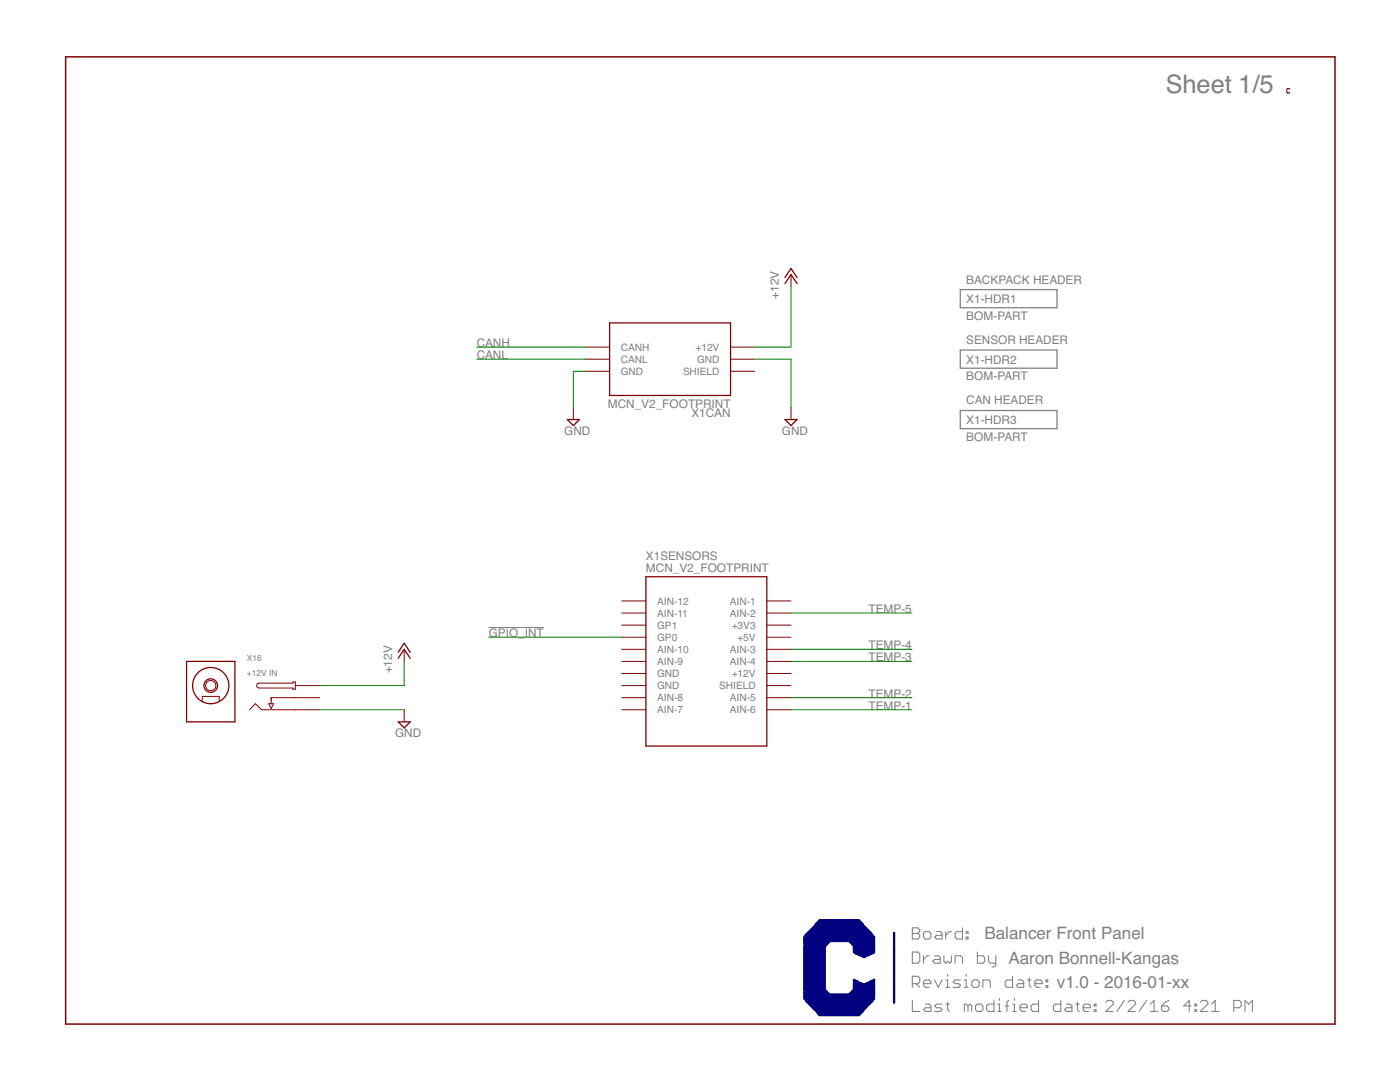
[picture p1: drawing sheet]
<svg xmlns="http://www.w3.org/2000/svg" width="279mm" height="216mm" viewBox="0 0 279 216" stroke-linecap="round" stroke-linejoin="round" font-family="sans-serif">
<g fill="#808080" stroke="#808080" stroke-width=".21">
<path d="M182.1 185.1v2.3z"/>
<path d="M182.1 185.1h1.1z"/>
<path d="M183.2 185.1l.4 .4z"/>
<path d="M183.6 185.5v.4z"/>
<path d="M183.6 185.9l-.4 .3z"/>
<path d="M183.2 186.2l.4 .4z"/>
<path d="M183.6 186.6v.4z"/>
<path d="M183.6 187l-.4 .4z"/>
<path d="M182.1 187.4h1.1z"/>
<path d="M182.1 186.2h1.1z"/>
<path d="M184.7 187.4h.7z"/>
<path d="M185.8 187l-.4 .4z"/>
<path d="M185.8 186.2v.8z"/>
<path d="M185.4 185.9l.4 .3z"/>
<path d="M184.7 185.9h.7z"/>
<path d="M184.3 186.2l.4-.3z"/>
<path d="M184.3 186.2v.8z"/>
<path d="M184.3 187l.4 .4z"/>
<path d="M186.9 185.9h.7z"/>
<path d="M187.6 185.9l.4 .3z"/>
<path d="M188 186.2v1.2z"/>
<path d="M186.9 187.4h1.1z"/>
<path d="M186.5 187l.4 .4z"/>
<path d="M186.5 187l.4-.4z"/>
<path d="M186.9 186.6h1.1z"/>
<path d="M188.7 185.9v1.5z"/>
<path d="M188.7 186.6l.8-.7z"/>
<path d="M189.5 185.9h.4z"/>
<path d="M192.1 185.1v2.3z"/>
<path d="M191 187.4h1.1z"/>
<path d="M190.6 187l.4 .4z"/>
<path d="M190.6 186.2v.8z"/>
<path d="M190.6 186.2l.4-.3z"/>
<path d="M191 185.9h1.1z"/>
<path d="M192.8 185.9h.4z"/>
<path d="M193.2 185.9v.3z"/>
<path d="M192.8 186.2h.4z"/>
<path d="M192.8 185.9v.3z"/>
<path d="M192.8 187h.4z"/>
<path d="M193.2 187v.4z"/>
<path d="M192.8 187.4h.4z"/>
<path d="M192.8 187v.4z"/>
<path d="M182.1 194.8v2.2z"/>
<path d="M182.1 194.8h1.1z"/>
<path d="M183.2 194.8l.4 .4z"/>
<path d="M183.6 195.2v.7z"/>
<path d="M183.6 195.9l-.4 .4z"/>
<path d="M182.1 196.3h1.1z"/>
<path d="M182.8 196.3l.8 .7z"/>
<path d="M184.7 197h.7z"/>
<path d="M184.3 196.6l.4 .4z"/>
<path d="M184.3 195.9v.7z"/>
<path d="M184.3 195.9l.4-.4z"/>
<path d="M184.7 195.5h.7z"/>
<path d="M185.4 195.5l.4 .4z"/>
<path d="M185.8 195.9v.4z"/>
<path d="M184.3 196.3h1.5z"/>
<path d="M186.5 195.5l.8 1.5z"/>
<path d="M188 195.5l-.7 1.5z"/>
<path d="M188.7 195.5h.4z"/>
<path d="M189.1 195.5v1.5z"/>
<path d="M188.7 197h.8z"/>
<path d="M189.1 194.4v.4z"/>
<path d="M190.2 197h1.1z"/>
<path d="M191.7 196.6l-.4 .4z"/>
<path d="M191.3 196.3l.4 .3z"/>
<path d="M190.6 196.3h.7z"/>
<path d="M190.2 195.9l.4 .4z"/>
<path d="M190.2 195.9l.4-.4z"/>
<path d="M190.6 195.5h1.1z"/>
<path d="M192.4 195.5h.4z"/>
<path d="M192.8 195.5v1.5z"/>
<path d="M192.4 197h.8z"/>
<path d="M192.8 194.4v.4z"/>
<path d="M194.3 197h.8z"/>
<path d="M195.4 196.6l-.3 .4z"/>
<path d="M195.4 195.9v.7z"/>
<path d="M195.1 195.5l.3 .4z"/>
<path d="M194.3 195.5h.8z"/>
<path d="M193.9 195.9l.4-.4z"/>
<path d="M193.9 195.9v.7z"/>
<path d="M193.9 196.6l.4 .4z"/>
<path d="M196.2 195.5v1.5z"/>
<path d="M196.2 195.5h1.1z"/>
<path d="M197.3 195.5l.3 .4z"/>
<path d="M197.6 195.9v1.1z"/>
<path d="M202.1 194.8v2.2z"/>
<path d="M201 197h1.1z"/>
<path d="M200.6 196.6l.4 .4z"/>
<path d="M200.6 195.9v.7z"/>
<path d="M200.6 195.9l.4-.4z"/>
<path d="M201 195.5h1.1z"/>
<path d="M203.2 195.5h.7z"/>
<path d="M203.9 195.5l.4 .4z"/>
<path d="M204.3 195.9v1.1z"/>
<path d="M203.2 197h1.1z"/>
<path d="M202.8 196.6l.4 .4z"/>
<path d="M202.8 196.6l.4-.3z"/>
<path d="M203.2 196.3h1.1z"/>
<path d="M205.4 195.2v1.4z"/>
<path d="M205.4 196.6l.4 .4z"/>
<path d="M205 195.5h.8z"/>
<path d="M206.9 197h.7z"/>
<path d="M206.5 196.6l.4 .4z"/>
<path d="M206.5 195.9v.7z"/>
<path d="M206.9 195.5l-.4 .4z"/>
<path d="M206.9 195.5h.7z"/>
<path d="M207.6 195.5l.4 .4z"/>
<path d="M208 195.9v.4z"/>
<path d="M206.5 196.3h1.5z"/>
<path d="M208.7 195.5h.4z"/>
<path d="M209.1 195.5v.4z"/>
<path d="M208.7 195.9h.4z"/>
<path d="M208.7 195.5v.4z"/>
<path d="M208.7 196.6h.4z"/>
<path d="M209.1 196.6v.4z"/>
<path d="M208.7 197h.4z"/>
<path d="M208.7 196.6v.4z"/>
<path d="M182.1 199.6v2.2z"/>
<path d="M182.1 201.8h1.5z"/>
<path d="M184.7 200.4h.7z"/>
<path d="M185.4 200.4l.4 .3z"/>
<path d="M185.8 200.7v1.1z"/>
<path d="M184.7 201.8h1.1z"/>
<path d="M184.3 201.5l.4 .3z"/>
<path d="M184.3 201.5l.4-.4z"/>
<path d="M184.7 201.1h1.1z"/>
<path d="M186.5 201.8h1.1z"/>
<path d="M187.6 201.8l.4-.3z"/>
<path d="M187.6 201.1l.4 .4z"/>
<path d="M186.9 201.1h.7z"/>
<path d="M186.5 200.7l.4 .4z"/>
<path d="M186.5 200.7l.4-.3z"/>
<path d="M186.9 200.4h1.1z"/>
<path d="M189.1 200v1.5z"/>
<path d="M189.1 201.5l.4 .3z"/>
<path d="M188.7 200.4h.8z"/>
<path d="M192.4 200.4v1.4z"/>
<path d="M192.4 200.4h.4z"/>
<path d="M192.8 200.4l.4 .3z"/>
<path d="M193.2 200.7v1.1z"/>
<path d="M193.2 200.7l.4-.3z"/>
<path d="M193.6 200.4l.3 .3z"/>
<path d="M193.9 200.7v1.1z"/>
<path d="M195.1 201.8h.7z"/>
<path d="M195.8 201.8l.4-.3z"/>
<path d="M196.2 200.7v.8z"/>
<path d="M195.8 200.4l.4 .3z"/>
<path d="M195.1 200.4h.7z"/>
<path d="M194.7 200.7l.4-.3z"/>
<path d="M194.7 200.7v.8z"/>
<path d="M194.7 201.5l.4 .3z"/>
<path d="M198.4 199.6v2.2z"/>
<path d="M197.3 201.8h1.1z"/>
<path d="M196.9 201.5l.4 .3z"/>
<path d="M196.9 200.7v.8z"/>
<path d="M196.9 200.7l.4-.3z"/>
<path d="M197.3 200.4h1.1z"/>
<path d="M199.1 200.4h.4z"/>
<path d="M199.5 200.4v1.4z"/>
<path d="M199.1 201.8h.8z"/>
<path d="M199.5 199.2v.4z"/>
<path d="M201 200v1.8z"/>
<path d="M201 200l.3-.4z"/>
<path d="M200.6 200.7h.7z"/>
<path d="M202.1 200.4h.3z"/>
<path d="M202.4 200.4v1.4z"/>
<path d="M202.1 201.8h.7z"/>
<path d="M202.4 199.2v.4z"/>
<path d="M203.9 201.8h.8z"/>
<path d="M203.6 201.5l.3 .3z"/>
<path d="M203.6 200.7v.8z"/>
<path d="M203.6 200.7l.3-.3z"/>
<path d="M203.9 200.4h.8z"/>
<path d="M204.7 200.4l.3 .3z"/>
<path d="M205 200.7v.4z"/>
<path d="M203.6 201.1h1.4z"/>
<path d="M207.3 199.6v2.2z"/>
<path d="M206.1 201.8h1.2z"/>
<path d="M205.8 201.5l.3 .3z"/>
<path d="M205.8 200.7v.8z"/>
<path d="M205.8 200.7l.3-.3z"/>
<path d="M206.1 200.4h1.2z"/>
<path d="M211.7 199.6v2.2z"/>
<path d="M210.6 201.8h1.1z"/>
<path d="M210.2 201.5l.4 .3z"/>
<path d="M210.2 200.7v.8z"/>
<path d="M210.2 200.7l.4-.3z"/>
<path d="M210.6 200.4h1.1z"/>
<path d="M212.8 200.4h.8z"/>
<path d="M213.6 200.4l.3 .3z"/>
<path d="M213.9 200.7v1.1z"/>
<path d="M212.8 201.8h1.1z"/>
<path d="M212.4 201.5l.4 .3z"/>
<path d="M212.8 201.1l-.4 .4z"/>
<path d="M212.8 201.1h1.1z"/>
<path d="M215 200v1.5z"/>
<path d="M215 201.5l.4 .3z"/>
<path d="M214.7 200.4h.7z"/>
<path d="M216.5 201.8h.8z"/>
<path d="M216.2 201.5l.3 .3z"/>
<path d="M216.2 200.7v.8z"/>
<path d="M216.2 200.7l.3-.3z"/>
<path d="M216.5 200.4h.8z"/>
<path d="M217.3 200.4l.3 .3z"/>
<path d="M217.6 200.7v.4z"/>
<path d="M216.2 201.1h1.4z"/>
<path d="M218.4 200.4h.3z"/>
<path d="M218.7 200.4v.3z"/>
<path d="M218.4 200.7h.3z"/>
<path d="M218.4 200.4v.3z"/>
<path d="M218.4 201.5h.3z"/>
<path d="M218.7 201.5v.3z"/>
<path d="M218.4 201.8h.3z"/>
<path d="M218.4 201.5v.3z"/>
<path d="M220.7 201.8h1.5z"/>
<path d="M220.7 201.8l1.5-1.4z"/>
<path d="M222.2 200v.4z"/>
<path d="M221.8 199.6l.4 .4z"/>
<path d="M221.1 199.6h.7z"/>
<path d="M220.7 200l.4-.4z"/>
<path d="M224.4 199.6l-1.5 2.2z"/>
<path d="M225.1 201.8h1.5z"/>
<path d="M225.1 201.8l1.5-1.4z"/>
<path d="M226.6 200v.4z"/>
<path d="M226.2 199.6l.4 .4z"/>
<path d="M225.5 199.6h.7z"/>
<path d="M225.5 199.6l-.4 .4z"/>
<path d="M228.8 199.6l-1.4 2.2z"/>
<path d="M229.6 200.4l.7-.8z"/>
<path d="M230.3 199.6v2.2z"/>
<path d="M229.6 201.8h1.5z"/>
<path d="M232.5 200l.8-.4z"/>
<path d="M232.5 200l-.7 .7z"/>
<path d="M231.8 200.7v.8z"/>
<path d="M231.8 201.5l.4 .3z"/>
<path d="M232.2 201.8h.7z"/>
<path d="M232.9 201.8l.4-.3z"/>
<path d="M233.3 201.1v.4z"/>
<path d="M232.9 200.7l.4 .4z"/>
<path d="M231.8 200.7h1.1z"/>
<path d="M237.3 199.6v2.2z"/>
<path d="M237.3 199.6l-1.1 1.1z"/>
<path d="M236.2 200.7h1.5z"/>
<path d="M238.5 200.4h.3z"/>
<path d="M238.8 200.4v.3z"/>
<path d="M238.5 200.7h.3z"/>
<path d="M238.5 200.4v.3z"/>
<path d="M238.5 201.5h.3z"/>
<path d="M238.8 201.5v.3z"/>
<path d="M238.5 201.8h.3z"/>
<path d="M238.5 201.5v.3z"/>
<path d="M239.6 201.8h1.4z"/>
<path d="M239.6 201.8l1.4-1.4z"/>
<path d="M241 200v.4z"/>
<path d="M240.7 199.6l.3 .4z"/>
<path d="M239.9 199.6h.8z"/>
<path d="M239.6 200l.3-.4z"/>
<path d="M242.5 199.6l-.7 .8z"/>
<path d="M242.5 199.6v2.2z"/>
<path d="M241.8 201.8h1.5z"/>
<path d="M246.2 199.6v2.2z"/>
<path d="M246.2 199.6h1.1z"/>
<path d="M247.3 199.6l.4 .4z"/>
<path d="M247.7 200v.7z"/>
<path d="M247.3 201.1l.4-.4z"/>
<path d="M246.2 201.1h1.1z"/>
<path d="M248.5 199.6v2.2z"/>
<path d="M248.5 199.6l.7 .8z"/>
<path d="M249.2 200.4l.7-.8z"/>
<path d="M249.9 199.6v2.2z"/>
<path d="M182.1 190v2.2z"/>
<path d="M182.1 192.2h1.1z"/>
<path d="M183.6 191.8l-.4 .4z"/>
<path d="M183.6 190.3v1.5z"/>
<path d="M183.2 190l.4 .3z"/>
<path d="M182.1 190h1.1z"/>
<path d="M184.3 190.7v1.5z"/>
<path d="M185 190.7l-.7 .8z"/>
<path d="M185 190.7h.4z"/>
<path d="M186.5 190.7h.8z"/>
<path d="M187.3 190.7l.3 .4z"/>
<path d="M187.6 191.1v1.1z"/>
<path d="M186.5 192.2h1.1z"/>
<path d="M186.2 191.8l.3 .4z"/>
<path d="M186.2 191.8l.3-.3z"/>
<path d="M186.5 191.5h1.1z"/>
<path d="M188.4 190.7v1.1z"/>
<path d="M188.4 191.8l.3 .4z"/>
<path d="M188.7 192.2l.4-.4z"/>
<path d="M189.1 191.8l.4 .4z"/>
<path d="M189.5 192.2l.4-.4z"/>
<path d="M189.9 190.7v1.1z"/>
<path d="M190.6 190.7v1.5z"/>
<path d="M190.6 190.7h1.1z"/>
<path d="M191.7 190.7l.4 .4z"/>
<path d="M192.1 191.1v1.1z"/>
<path d="M195.1 190v2.2z"/>
<path d="M195.1 192.2h1.1z"/>
<path d="M196.2 192.2l.3-.4z"/>
<path d="M196.5 191.1v.7z"/>
<path d="M196.2 190.7l.3 .4z"/>
<path d="M195.1 190.7h1.1z"/>
<path d="M197.3 190.7v1.1z"/>
<path d="M197.3 191.8l.3 .4z"/>
<path d="M197.6 192.2h1.1z"/>
<path d="M198.7 190.7v1.9z"/>
<path d="M198.7 192.6l-.3 .3z"/>
<path d="M198 192.9h.4z"/>
</g>
<g fill="#808080" stroke="#808080" stroke-width=".25">
<path d="M191.6 57.8v3.6z"/>
<path d="M191.6 61.4h19.3z"/>
<path d="M191.6 57.8h19.3z"/>
<path d="M210.9 57.8v3.6z"/>
<path d="M191.6 69.8v3.7z"/>
<path d="M191.6 73.5h19.3z"/>
<path d="M191.6 69.8h19.3z"/>
<path d="M210.9 69.8v3.7z"/>
<path d="M191.6 81.9v3.6z"/>
<path d="M191.6 85.5h19.3z"/>
<path d="M191.6 81.9h19.3z"/>
<path d="M210.9 81.9v3.6z"/>
</g>
<path d="M97.5 125.2h11z" fill="#808080" stroke="#808080" stroke-width=".2"/>
<g fill="#800000" stroke="#800000" stroke-width=".3">
<path d="M13.1 11.3v193z"/>
<path d="M13.1 204.3h253.3z"/>
<path d="M266.4 11.3v193z"/>
<path d="M13.1 11.3h253.3z"/>
</g>
<g fill="#800000" stroke="#800000" stroke-width=".2">
<path d="M145.8 74.1h4.8z"/>
<path d="M145.8 71.7h4.8z"/>
<path d="M145.8 69.3h4.8z"/>
<path d="M116.8 74.1h4.9z"/>
<path d="M116.8 71.7h4.9z"/>
<path d="M116.8 69.3h4.9z"/>
<path d="M153 119.9h4.9z"/>
<path d="M153 122.3h4.9z"/>
<path d="M153 129.6h4.9z"/>
<path d="M153 132h4.9z"/>
<path d="M153 139.2h4.9z"/>
<path d="M153 141.6h4.9z"/>
<path d="M124.1 141.6h4.8z"/>
<path d="M124.1 139.2h4.8z"/>
<path d="M124.1 132h4.8z"/>
<path d="M124.1 129.6h4.8z"/>
<path d="M124.1 122.3h4.8z"/>
<path d="M124.1 119.9h4.8z"/>
<path d="M153 124.7h4.9z"/>
<path d="M153 127.1h4.9z"/>
<path d="M153 134.4h4.9z"/>
<path d="M153 136.8h4.9z"/>
<path d="M124.1 136.8h4.8z"/>
<path d="M124.1 134.4h4.8z"/>
<path d="M124.1 127.1h4.8z"/>
<path d="M124.1 124.7h4.8z"/>
<path d="M114.4 81.3v2.4z"/>
<path d="M157.9 81.3v2.4z"/>
<path d="M58.9 136.8h4.9z"/>
<path d="M58.9 139.2h4.9z"/>
<path d="M58.9 141.6h4.9z"/>
<path d="M43.8 139v.9z"/>
<path d="M40.4 139h3.4z"/>
<path d="M40.4 139v.9z"/>
<path d="M54.1 139.2h4.8z"/>
<path d="M54.1 139.2v.5z"/>
<path d="M52.2 141.6h6.7z"/>
<path d="M51 140.4l1.2 1.2z"/>
<path d="M51 140.4l-1.2 1.2z"/>
<path d="M54.1 139.2v1.2z"/>
<path d="M54.1 140.4h.5z"/>
<path d="M54.6 140.4l-.5 1z"/>
<path d="M53.6 140.4l.5 1z"/>
<path d="M53.6 140.4h.5z"/>
<path d="M58.9 136.1v1.4z"/>
<path d="M58.5 137.5h.4z"/>
<path d="M58.5 137.3v.2z"/>
<path d="M51.7 137.3h6.8z"/>
<path d="M58.5 136.1h.4z"/>
<path d="M58.5 136.1v.2z"/>
<path d="M51.7 136.3h6.8z"/>
<path d="M80.7 129.6v2.4z"/>
<path d="M80.7 141.6v2.4z"/>
<path d="M157.9 54.8v2.4z"/>
<path d="M257.3 17.7l.1 .1z"/>
<path d="M257 17.7h.3z"/>
<path d="M257 17.7l-.2 .1z"/>
<path d="M256.8 17.8v.6z"/>
<path d="M256.8 18.4l.2 .2z"/>
<path d="M257 18.6h.3z"/>
<path d="M257.3 18.6l.1-.2z"/>
</g>
<g fill="#800000" stroke="#800000" stroke-width=".25">
<path d="M121.7 78.9h24.1z"/>
<path d="M121.7 64.4v14.5z"/>
<path d="M121.7 64.4h24.1z"/>
<path d="M145.8 64.4v14.5z"/>
<path d="M128.9 115.1v33.8z"/>
<path d="M128.9 148.9h24.1z"/>
<path d="M153 115.1v33.8z"/>
<path d="M128.9 115.1h24.1z"/>
<path d="M113.2 83.7h2.4z"/>
<path d="M115.6 83.7l-1.2 1.2z"/>
<path d="M113.2 83.7l1.2 1.2z"/>
<path d="M156.7 83.7h2.4z"/>
<path d="M159.1 83.7l-1.2 1.2z"/>
<path d="M156.7 83.7l1.2 1.2z"/>
<path d="M37.2 132v12z"/>
<path d="M37.2 144h9.7z"/>
<path d="M46.9 132v12z"/>
<path d="M37.2 132h9.7z"/>
<path d="M80.7 129.6l1.2 1.8z"/>
<path d="M80.7 129.6l-1.2 1.8z"/>
<path d="M80.7 128.4l1.2 1.8z"/>
<path d="M80.7 128.4l-1.2 1.8z"/>
<path d="M79.5 144h2.4z"/>
<path d="M81.9 144l-1.2 1.2z"/>
<path d="M79.5 144l1.2 1.2z"/>
<path d="M157.9 54.8l1.2 1.8z"/>
<path d="M157.9 54.8l-1.2 1.8z"/>
<path d="M157.9 53.6l1.2 1.8z"/>
<path d="M157.9 53.6l-1.2 1.8z"/>
</g>
<g fill="none" stroke="#800000" stroke-width=".25">
<circle cx="42.1" cy="136.8" r="3.6"/>
<circle cx="42.1" cy="136.8" r="1.35"/>
</g>
<g fill="none" stroke="#800000" stroke-width=".2">
<path d="M51.7 136.3a.49 .49 0 0 0-.5 .5 .49 .49 0 0 0 .5 .5"/>
<circle cx="42.1" cy="136.8" r="1.02"/>
</g>
<g fill="#008000" stroke="#008000" stroke-width=".2">
<path d="M95.1 69.3h21.7z"/>
<path d="M95.1 71.7h21.7z"/>
<path d="M114.4 74.1h2.4z"/>
<path d="M114.4 74.1v7.2z"/>
<path d="M150.6 71.7h7.3z"/>
<path d="M157.9 71.7v9.6z"/>
<path d="M63.8 141.6h16.9z"/>
<path d="M157.9 141.6h24.1z"/>
<path d="M157.9 139.2h24.1z"/>
<path d="M157.9 132h24.1z"/>
<path d="M157.9 129.6h24.1z"/>
<path d="M157.9 122.3h24.1z"/>
<path d="M63.8 136.8h16.9z"/>
<path d="M80.7 132v4.8z"/>
<path d="M157.9 57.2v12.1z"/>
<path d="M150.6 69.3h7.3z"/>
<path d="M97.5 127.1h26.6z"/>
</g>
<g fill="#000080" stroke="#000080" stroke-width=".2">
<path d="M163.5 202.6h8v.1h-8z"/>
<path d="M163.4 202.4h8.2v.2h-8.2z"/>
<path d="M163.2 202.3h8.6v.1h-8.6z"/>
<path d="M163.1 202.2h8.8v.1h-8.8z"/>
<path d="M163.1 202h8.9v.2h-8.9z"/>
<path d="M163 201.9h9.1v.1h-9.1z"/>
<path d="M162.8 201.8h9.5v.1h-9.5z"/>
<path d="M162.7 201.6h9.7v.2h-9.7z"/>
<path d="M162.6 201.5h9.8v.1h-9.8z"/>
<path d="M162.4 201.4h10.2v.1h-10.2z"/>
<path d="M162.3 201.2h10.4v.2h-10.4z"/>
<path d="M162.2 201.1h10.6v.1h-10.6z"/>
<path d="M162 201h11v.1h-11z"/>
<path d="M161.9 200.9h11.2v.1h-11.2z"/>
<path d="M161.8 200.7h11.4v.1h-11.4z"/>
<path d="M161.6 200.6h11.8v.1h-11.8z"/>
<path d="M161.5 200.4h12v.2h-12z"/>
<path d="M161.4 200.3h12.2v.1h-12.2z"/>
<path d="M161.2 200.2h12.6v.1h-12.6z"/>
<path d="M161.1 200h12.8v.2h-12.8z"/>
<path d="M178.3 200h.3v.2h-.3z"/>
<path d="M161 199.9h13v.1h-13z"/>
<path d="M178.3 199.9h.3v.1h-.3z"/>
<path d="M160.8 199.8h13.4v.1h-13.4z"/>
<path d="M178.3 199.8h.3v.1h-.3z"/>
<path d="M160.8 199.6h13.5v.2h-13.5z"/>
<path d="M178.3 199.6h.3v.2h-.3z"/>
<path d="M160.7 199.5h13.6v.1h-13.6z"/>
<path d="M178.3 199.5h.3v.1h-.3z"/>
<path d="M160.6 199.4h13.8v.1h-13.8z"/>
<path d="M178.3 199.4h.3v.1h-.3z"/>
<path d="M160.4 199.2h14.2v.2h-14.2z"/>
<path d="M178.3 199.2h.3v.2h-.3z"/>
<path d="M160.4 199.1h14.2v.1h-14.2z"/>
<path d="M178.3 199.1h.3v.1h-.3z"/>
<path d="M160.4 199h14.2v.1h-14.2z"/>
<path d="M178.3 199h.3v.1h-.3z"/>
<path d="M160.4 198.8h14.2v.2h-14.2z"/>
<path d="M178.3 198.8h.3v.2h-.3z"/>
<path d="M160.4 198.7h14.2v.1h-14.2z"/>
<path d="M178.3 198.7h.3v.1h-.3z"/>
<path d="M160.4 198.6h14.2v.1h-14.2z"/>
<path d="M178.3 198.6h.3v.1h-.3z"/>
<path d="M160.4 198.4h14.2v.2h-14.2z"/>
<path d="M178.3 198.4h.3v.2h-.3z"/>
<path d="M160.4 198.3h14.2v.1h-14.2z"/>
<path d="M178.3 198.3h.3v.1h-.3z"/>
<path d="M160.4 198.2h5.1v.1h-5.1z"/>
<path d="M169.5 198.2h5.1v.1h-5.1z"/>
<path d="M178.3 198.2h.3v.1h-.3z"/>
<path d="M160.4 198h5v.2h-5z"/>
<path d="M169.6 198h5v.2h-5z"/>
<path d="M178.3 198h.3v.2h-.3z"/>
<path d="M160.4 197.9h4.8v.1h-4.8z"/>
<path d="M169.8 197.9h4.8v.1h-4.8z"/>
<path d="M178.3 197.9h.3v.1h-.3z"/>
<path d="M160.4 197.8h4.7v.1h-4.7z"/>
<path d="M169.9 197.8h4.7v.1h-4.7z"/>
<path d="M178.3 197.8h.3v.1h-.3z"/>
<path d="M160.4 197.6h4.6v.2h-4.6z"/>
<path d="M170 197.6h4.6v.2h-4.6z"/>
<path d="M178.3 197.6h.3v.2h-.3z"/>
<path d="M160.4 197.5h4.4v.1h-4.4z"/>
<path d="M170.2 197.5h4.4v.1h-4.4z"/>
<path d="M178.3 197.5h.3v.1h-.3z"/>
<path d="M160.4 197.4h4.3v.1h-4.3z"/>
<path d="M170.3 197.4h4.3v.1h-4.3z"/>
<path d="M178.3 197.4h.3v.1h-.3z"/>
<path d="M160.4 197.3h4.3v.1h-4.3z"/>
<path d="M170.3 197.3h4.3v.1h-4.3z"/>
<path d="M178.3 197.3h.3v.1h-.3z"/>
<path d="M160.4 197.1h4.3v.1h-4.3z"/>
<path d="M170.3 197.1h4.3v.1h-4.3z"/>
<path d="M178.3 197.1h.3v.1h-.3z"/>
<path d="M160.4 197h4.3v.1h-4.3z"/>
<path d="M170.3 197h4.3v.1h-4.3z"/>
<path d="M178.3 197h.3v.1h-.3z"/>
<path d="M160.4 196.8h4.3v.2h-4.3z"/>
<path d="M170.3 196.8h4.3v.2h-4.3z"/>
<path d="M178.3 196.8h.3v.2h-.3z"/>
<path d="M160.4 196.7h4.3v.1h-4.3z"/>
<path d="M170.3 196.7h4.3v.1h-4.3z"/>
<path d="M178.3 196.7h.3v.1h-.3z"/>
<path d="M160.4 196.6h4.3v.1h-4.3z"/>
<path d="M170.3 196.6h4.3v.1h-4.3z"/>
<path d="M178.3 196.6h.3v.1h-.3z"/>
<path d="M160.4 196.4h4.3v.2h-4.3z"/>
<path d="M170.3 196.4h4.3v.2h-4.3z"/>
<path d="M178.3 196.4h.3v.2h-.3z"/>
<path d="M160.4 196.3h4.3v.1h-4.3z"/>
<path d="M170.3 196.3h4.3v.1h-4.3z"/>
<path d="M178.3 196.3h.3v.1h-.3z"/>
<path d="M160.4 196.2h4.3v.1h-4.3z"/>
<path d="M170.3 196.2h1.9v.1h-1.9z"/>
<path d="M172.7 196.2h1.9v.1h-1.9z"/>
<path d="M178.3 196.2h.3v.1h-.3z"/>
<path d="M160.4 196h4.3v.2h-4.3z"/>
<path d="M170.3 196h1.6v.2h-1.6z"/>
<path d="M173 196h1.6v.2h-1.6z"/>
<path d="M178.3 196h.3v.2h-.3z"/>
<path d="M160.4 195.9h4.3v.1h-4.3z"/>
<path d="M170.3 195.9h1.2v.1h-1.2z"/>
<path d="M173.2 195.9h1.4v.1h-1.4z"/>
<path d="M178.3 195.9h.3v.1h-.3z"/>
<path d="M160.4 195.8h4.3v.1h-4.3z"/>
<path d="M170.3 195.8h1.1v.1h-1.1z"/>
<path d="M173.5 195.8h1.1v.1h-1.1z"/>
<path d="M178.3 195.8h.3v.1h-.3z"/>
<path d="M160.4 195.6h4.3v.2h-4.3z"/>
<path d="M170.3 195.6h.8v.2h-.8z"/>
<path d="M173.8 195.6h.8v.2h-.8z"/>
<path d="M178.3 195.6h.3v.2h-.3z"/>
<path d="M160.4 195.5h4.3v.1h-4.3z"/>
<path d="M170.3 195.5h.5v.1h-.5z"/>
<path d="M174 195.5h.6v.1h-.6z"/>
<path d="M178.3 195.5h.3v.1h-.3z"/>
<path d="M160.4 195.4h4.3v.1h-4.3z"/>
<path d="M170.4 195.4l.2 .1z"/>
<path d="M174.3 195.4h.3v.1h-.3z"/>
<path d="M178.3 195.4h.3v.1h-.3z"/>
<path d="M160.4 195.2h4.3v.2h-4.3z"/>
<path d="M178.3 195.2h.3v.2h-.3z"/>
<path d="M160.4 195.1h4.3v.1h-4.3z"/>
<path d="M178.3 195.1h.3v.1h-.3z"/>
<path d="M160.4 195h4.3v.1h-4.3z"/>
<path d="M178.3 195h.3v.1h-.3z"/>
<path d="M160.4 194.8h4.3v.2h-4.3z"/>
<path d="M178.3 194.8h.3v.2h-.3z"/>
<path d="M160.4 194.7h4.3v.1h-4.3z"/>
<path d="M178.3 194.7h.3v.1h-.3z"/>
<path d="M160.4 194.6h4.3v.1h-4.3z"/>
<path d="M178.3 194.6h.3v.1h-.3z"/>
<path d="M160.4 194.4h4.3v.2h-4.3z"/>
<path d="M178.3 194.4h.3v.2h-.3z"/>
<path d="M160.4 194.3h4.3v.1h-4.3z"/>
<path d="M178.3 194.3h.3v.1h-.3z"/>
<path d="M160.4 194.2h4.3v.1h-4.3z"/>
<path d="M178.3 194.2h.3v.1h-.3z"/>
<path d="M160.4 194h4.3v.2h-4.3z"/>
<path d="M178.3 194h.3v.2h-.3z"/>
<path d="M160.4 193.9h4.3v.1h-4.3z"/>
<path d="M178.3 193.9h.3v.1h-.3z"/>
<path d="M160.4 193.8h4.3v.1h-4.3z"/>
<path d="M178.3 193.8h.3v.1h-.3z"/>
<path d="M160.4 193.7h4.3v.1h-4.3z"/>
<path d="M178.3 193.7h.3v.1h-.3z"/>
<path d="M160.4 193.5h4.3v.1h-4.3z"/>
<path d="M178.3 193.5h.3v.1h-.3z"/>
<path d="M160.4 193.4h4.3v.1h-4.3z"/>
<path d="M178.3 193.4h.3v.1h-.3z"/>
<path d="M160.4 193.3h4.3v.1h-4.3z"/>
<path d="M178.3 193.3h.3v.1h-.3z"/>
<path d="M160.4 193.1h4.3v.1h-4.3z"/>
<path d="M178.3 193.1h.3v.1h-.3z"/>
<path d="M160.4 193h4.3v.1h-4.3z"/>
<path d="M178.3 193h.3v.1h-.3z"/>
<path d="M160.4 192.8h4.3v.2h-4.3z"/>
<path d="M178.3 192.8h.3v.2h-.3z"/>
<path d="M160.4 192.7h4.3v.1h-4.3z"/>
<path d="M178.3 192.7h.3v.1h-.3z"/>
<path d="M160.4 192.6h4.3v.1h-4.3z"/>
<path d="M178.3 192.6h.3v.1h-.3z"/>
<path d="M160.4 192.4h4.3v.2h-4.3z"/>
<path d="M178.3 192.4h.3v.2h-.3z"/>
<path d="M160.4 192.3h4.3v.1h-4.3z"/>
<path d="M178.3 192.3h.3v.1h-.3z"/>
<path d="M160.4 192.2h4.3v.1h-4.3z"/>
<path d="M178.3 192.2h.3v.1h-.3z"/>
<path d="M160.4 192h4.3v.2h-4.3z"/>
<path d="M178.3 192h.3v.2h-.3z"/>
<path d="M160.4 191.9h4.3v.1h-4.3z"/>
<path d="M178.3 191.9h.3v.1h-.3z"/>
<path d="M160.4 191.8h4.3v.1h-4.3z"/>
<path d="M178.3 191.8h.3v.1h-.3z"/>
<path d="M160.4 191.6h4.3v.2h-4.3z"/>
<path d="M178.3 191.6h.3v.2h-.3z"/>
<path d="M160.4 191.5h4.3v.1h-4.3z"/>
<path d="M178.3 191.5h.3v.1h-.3z"/>
<path d="M160.4 191.4h4.3v.1h-4.3z"/>
<path d="M178.3 191.4h.3v.1h-.3z"/>
<path d="M160.4 191.2h4.3v.2h-4.3z"/>
<path d="M178.3 191.2h.3v.2h-.3z"/>
<path d="M160.4 191.1h4.3v.1h-4.3z"/>
<path d="M178.3 191.1h.3v.1h-.3z"/>
<path d="M160.4 191h4.3v.1h-4.3z"/>
<path d="M172.3 191h.3v.1h-.3z"/>
<path d="M178.3 191h.3v.1h-.3z"/>
<path d="M160.4 190.8h4.3v.2h-4.3z"/>
<path d="M172 190.8h.8v.2h-.8z"/>
<path d="M178.3 190.8h.3v.2h-.3z"/>
<path d="M160.4 190.7h4.3v.1h-4.3z"/>
<path d="M171.8 190.7h1.3v.1h-1.3z"/>
<path d="M178.3 190.7h.3v.1h-.3z"/>
<path d="M160.4 190.6h4.3v.1h-4.3z"/>
<path d="M171.4 190.6h2.1v.1h-2.1z"/>
<path d="M178.3 190.6h.3v.1h-.3z"/>
<path d="M160.4 190.4h4.3v.2h-4.3z"/>
<path d="M171.1 190.4h2.7v.2h-2.7z"/>
<path d="M178.3 190.4h.3v.2h-.3z"/>
<path d="M160.4 190.3h4.3v.1h-4.3z"/>
<path d="M170.8 190.3h3.2v.1h-3.2z"/>
<path d="M178.3 190.3h.3v.1h-.3z"/>
<path d="M160.4 190.2h4.3v.1h-4.3z"/>
<path d="M170.6 190.2h3.7v.1h-3.7z"/>
<path d="M178.3 190.2h.3v.1h-.3z"/>
<path d="M160.4 190.1h4.3v.1h-4.3z"/>
<path d="M170.4 190.1h4.2v.1h-4.2z"/>
<path d="M178.3 190.1h.3v.1h-.3z"/>
<path d="M160.4 189.9h4.3v.1h-4.3z"/>
<path d="M170.3 189.9h4.3v.1h-4.3z"/>
<path d="M178.3 189.9h.3v.1h-.3z"/>
<path d="M160.4 189.8h4.3v.1h-4.3z"/>
<path d="M170.3 189.8h4.3v.1h-4.3z"/>
<path d="M178.3 189.8h.3v.1h-.3z"/>
<path d="M160.4 189.7h4.3v.1h-4.3z"/>
<path d="M170.3 189.7h4.3v.1h-4.3z"/>
<path d="M178.3 189.7h.3v.1h-.3z"/>
<path d="M160.4 189.5h4.3v.1h-4.3z"/>
<path d="M170.3 189.5h4.3v.1h-4.3z"/>
<path d="M178.3 189.5h.3v.1h-.3z"/>
<path d="M160.4 189.4h4.3v.1h-4.3z"/>
<path d="M170.3 189.4h4.3v.1h-4.3z"/>
<path d="M178.3 189.4h.3v.1h-.3z"/>
<path d="M160.4 189.3h4.3v.1h-4.3z"/>
<path d="M170.3 189.3h4.3v.1h-4.3z"/>
<path d="M178.3 189.3h.3v.1h-.3z"/>
<path d="M160.4 189.1h4.3v.1h-4.3z"/>
<path d="M170.3 189.1h4.3v.1h-4.3z"/>
<path d="M178.3 189.1h.3v.1h-.3z"/>
<path d="M160.4 189h4.3v.1h-4.3z"/>
<path d="M170.3 189h4.3v.1h-4.3z"/>
<path d="M178.3 189h.3v.1h-.3z"/>
<path d="M160.4 188.8h4.3v.2h-4.3z"/>
<path d="M170.3 188.8h4.3v.2h-4.3z"/>
<path d="M178.3 188.8h.3v.2h-.3z"/>
<path d="M160.4 188.7h4.4v.1h-4.4z"/>
<path d="M170.3 188.7h4.3v.1h-4.3z"/>
<path d="M178.3 188.7h.3v.1h-.3z"/>
<path d="M160.4 188.6h4.6v.1h-4.6z"/>
<path d="M170.2 188.6h4.4v.1h-4.4z"/>
<path d="M178.3 188.6h.3v.1h-.3z"/>
<path d="M160.4 188.4h4.7v.2h-4.7z"/>
<path d="M170 188.4h4.6v.2h-4.6z"/>
<path d="M178.3 188.4h.3v.2h-.3z"/>
<path d="M160.4 188.3h4.8v.1h-4.8z"/>
<path d="M169.9 188.3h4.7v.1h-4.7z"/>
<path d="M178.3 188.3h.3v.1h-.3z"/>
<path d="M160.4 188.2h5v.1h-5z"/>
<path d="M169.8 188.2h4.8v.1h-4.8z"/>
<path d="M178.3 188.2h.3v.1h-.3z"/>
<path d="M160.4 188h5v.2h-5z"/>
<path d="M169.6 188h5v.2h-5z"/>
<path d="M178.3 188h.3v.2h-.3z"/>
<path d="M160.4 187.9h5.2v.1h-5.2z"/>
<path d="M169.5 187.9h5.1v.1h-5.1z"/>
<path d="M178.3 187.9h.3v.1h-.3z"/>
<path d="M160.4 187.8h14.2v.1h-14.2z"/>
<path d="M178.3 187.8h.3v.1h-.3z"/>
<path d="M160.4 187.6h14.2v.2h-14.2z"/>
<path d="M178.3 187.6h.3v.2h-.3z"/>
<path d="M160.4 187.5h14.2v.1h-14.2z"/>
<path d="M178.3 187.5h.3v.1h-.3z"/>
<path d="M160.4 187.4h14.2v.1h-14.2z"/>
<path d="M178.3 187.4h.3v.1h-.3z"/>
<path d="M160.4 187.2h14.2v.2h-14.2z"/>
<path d="M178.3 187.2h.3v.2h-.3z"/>
<path d="M160.4 187.1h14.2v.1h-14.2z"/>
<path d="M178.3 187.1h.3v.1h-.3z"/>
<path d="M160.4 187h14.2v.1h-14.2z"/>
<path d="M178.3 187h.3v.1h-.3z"/>
<path d="M160.4 186.8h14.2v.2h-14.2z"/>
<path d="M178.3 186.8h.3v.2h-.3z"/>
<path d="M160.6 186.7h13.8v.1h-13.8z"/>
<path d="M178.3 186.7h.3v.1h-.3z"/>
<path d="M160.6 186.6h13.7v.1h-13.7z"/>
<path d="M178.3 186.6h.3v.1h-.3z"/>
<path d="M160.7 186.5h13.5v.1h-13.5z"/>
<path d="M178.3 186.5h.3v.1h-.3z"/>
<path d="M160.8 186.3h13.2v.1h-13.2z"/>
<path d="M178.3 186.3h.3v.1h-.3z"/>
<path d="M161 186.2h13v.1h-13z"/>
<path d="M178.3 186.2h.3v.1h-.3z"/>
<path d="M161.1 186.1h12.8v.1h-12.8z"/>
<path d="M178.3 186.1h.3v.1h-.3z"/>
<path d="M161.2 185.9h12.6v.1h-12.6z"/>
<path d="M161.4 185.8h12.2v.1h-12.2z"/>
<path d="M161.5 185.7h12v.1h-12z"/>
<path d="M161.6 185.5h11.8v.1h-11.8z"/>
<path d="M161.8 185.4h11.4v.1h-11.4z"/>
<path d="M161.9 185.3h11.2v.1h-11.2z"/>
<path d="M162 185.1h11v.2h-11z"/>
<path d="M162.2 185h10.6v.1h-10.6z"/>
<path d="M162.3 184.8h10.4v.2h-10.4z"/>
<path d="M162.4 184.7h10.2v.1h-10.2z"/>
<path d="M162.6 184.6h9.8v.1h-9.8z"/>
<path d="M162.7 184.4h9.6v.2h-9.6z"/>
<path d="M162.7 184.3h9.6v.1h-9.6z"/>
<path d="M162.8 184.2h9.3v.1h-9.3z"/>
<path d="M163 184h9v.2h-9z"/>
<path d="M163.1 183.9h8.8v.1h-8.8z"/>
<path d="M163.2 183.8h8.6v.1h-8.6z"/>
<path d="M163.4 183.6h8.2v.2h-8.2z"/>
<path d="M163.5 183.5h8v.1h-8z"/>
</g>
<text font-size="5.1" fill="#808080" x="232.7" y="18.6">Sheet 1/5</text>
<g font-size="3.4" fill="#808080">
<text x="196.5" y="187.5">Balancer Front Panel</text>
<text x="201.3" y="192.3">Aaron Bonnell-Kangas</text>
<text x="210.9" y="197.1">v1.0 - 2016-01-xx</text>
</g>
<g font-size="2.4" fill="#808080">
<text x="155.4" y="59.6" transform="rotate(-90 155.4 59.6)">+12V</text>
<text x="192.8" y="56.6">BACKPACK HEADER</text>
<text x="192.8" y="60.5">X1-HDR1</text>
<text x="192.8" y="63.8">BOM-PART</text>
<text x="95.1" y="69.2">CANH</text>
<text x="95.1" y="71.7">CANL</text>
<text x="192.8" y="68.6">SENSOR HEADER</text>
<text x="192.8" y="72.6">X1-HDR2</text>
<text x="192.8" y="75.9">BOM-PART</text>
<text x="121.3" y="81.3">MCN_V2_FOOTPRINT</text>
<text x="138" y="83.2">X1CAN</text>
<text x="192.8" y="80.7">CAN HEADER</text>
<text x="112.6" y="86.7">GND</text>
<text x="156.1" y="86.7">GND</text>
<text x="192.8" y="84.6">X1-HDR3</text>
<text x="192.8" y="87.9">BOM-PART</text>
<text x="128.9" y="111.7">X1SENSORS</text>
<text x="128.9" y="114.1">MCN_V2_FOOTPRINT</text>
<text x="173.3" y="122.3">TEMP-5</text>
<text x="97.5" y="127.1">GPIO_INT</text>
<text x="173.3" y="132">TEMP-3</text>
<text x="173.3" y="129.6">TEMP-4</text>
<text x="78.2" y="134.4" transform="rotate(-90 78.2 134.4)">+12V</text>
<text x="173.3" y="141.6">TEMP-1</text>
<text x="173.3" y="139.2">TEMP-2</text>
<text x="78.8" y="147">GND</text>
</g>
<g font-size="2" fill="#808080">
<text x="123.9" y="70">CANH</text>
<text x="138.8" y="70">+12V</text>
<text x="123.9" y="74.8">GND</text>
<text x="123.9" y="72.4">CANL</text>
<text x="136.3" y="74.8">SHIELD</text>
<text x="139.1" y="72.4">GND</text>
<text x="131.1" y="123">AIN-11</text>
<text x="131.1" y="120.6">AIN-12</text>
<text x="131.1" y="125.5">GP1</text>
<text x="145.6" y="120.6">AIN-1</text>
<text x="145.6" y="123">AIN-2</text>
<text x="146.1" y="125.4">+3V3</text>
<text x="131.1" y="130.3">AIN-10</text>
<text x="131.1" y="127.9">GP0</text>
<text x="145.6" y="130.3">AIN-3</text>
<text x="147.2" y="127.9">+5V</text>
<text x="131.1" y="132.7">AIN-9</text>
<text x="131.1" y="137.5">GND</text>
<text x="131.1" y="135.1">GND</text>
<text x="143.6" y="137.5">SHIELD</text>
<text x="145.6" y="132.7">AIN-4</text>
<text x="146.1" y="135.1">+12V</text>
<text x="131.1" y="142.3">AIN-7</text>
<text x="131.1" y="139.9">AIN-8</text>
<text x="145.6" y="139.9">AIN-5</text>
<text x="145.6" y="142.3">AIN-6</text>
</g>
<g font-size="1.7" fill="#808080">
<text x="49.3" y="132">X16</text>
<text x="49.3" y="134.9">+12V IN</text>
</g>
</svg>
